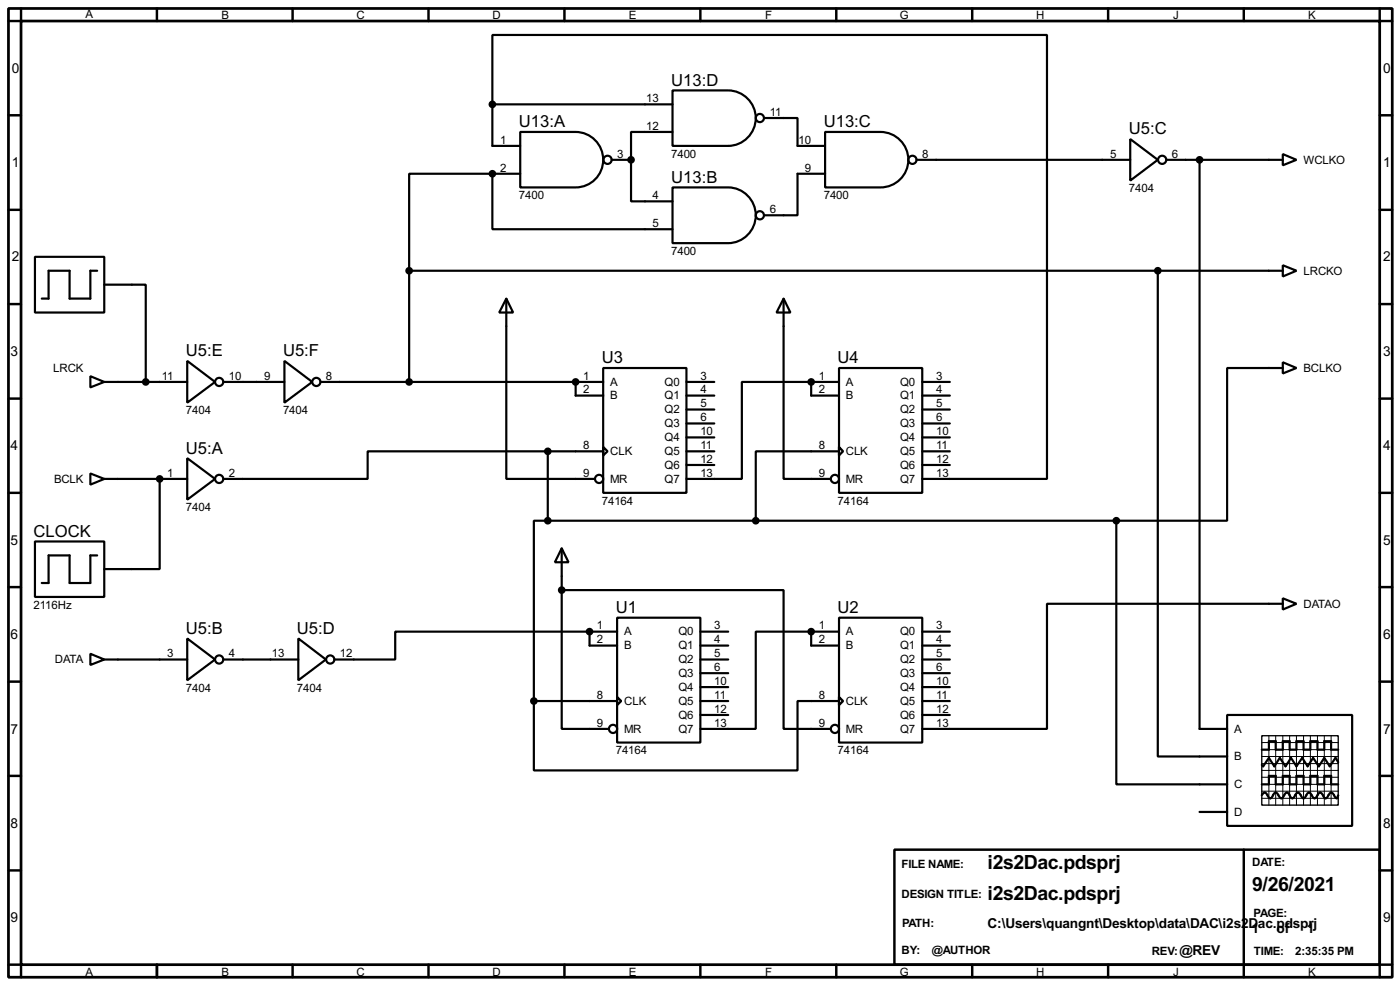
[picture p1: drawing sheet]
<svg xmlns="http://www.w3.org/2000/svg" width="256mm" height="180mm" viewBox="0 0 256 180" stroke-linecap="round" stroke-linejoin="round" font-family="sans-serif">
<path d="M1.6 1.6h253.5v177.3h-253.5zM3.9 3.9h248.9v172.7h-248.9z" fill="none" stroke="#000" stroke-width=".5"/>
<g fill="none" stroke="#000" stroke-width=".45">
<path d="M3.9 1.6v2.3h-2.3M28.8 1.6v2.3M53.6 1.6v2.3M78.5 1.6v2.3M103.4 1.6v2.3M128.3 1.6v2.3M153.2 1.6v2.3M178.1 1.6v2.3M203 1.6v2.3M227.9 1.6v2.3M252.8 1.6v2.3h2.3M1.6 21.1h2.3"/>
<path d="M1.6 38.4h2.3M252.8 21.1h2.3M252.8 38.4h2.3M1.6 55.7h2.3M252.8 55.7h2.3M1.6 73h2.3M252.8 73h2.3M1.6 90.2h2.3M252.8 90.2h2.3M1.6 107.5h2.3M252.8 107.5h2.3M1.6 124.8h2.3"/>
<path d="M252.8 124.8h2.3M1.6 142h2.3M1.6 159.3h2.3M163.9 155.5h88.9v21.1h-88.9zM227.9 155.5v23.4M252.8 142h2.3M252.8 159.3h2.3M1.6 176.6h2.3v2.3M28.8 176.6v2.3M53.6 176.6v2.3M78.5 176.6v2.3M103.4 176.6v2.3"/>
<path d="M128.3 176.6v2.3M153.2 176.6v2.3M178.1 176.6v2.3M203 176.6v2.3M255.1 176.6h-2.3v2.3"/>
</g>
<g fill="none" stroke="#000" stroke-width=".4">
<path d="M90.2 19.1v-12.7h101.6v81.3h-22.8M90.2 19.1v7.6h5.1M90.2 19.1h33M123.2 16.6h10.2a5.1 5.1 0 0 1 5.1 5 5.1 5.1 0 0 1-5.1 5.1h-10.2zM90.2 31.8v10.2h33M90.2 31.8h-15.2v17.8M90.2 31.8h5.1M95.3 24.2h10.2a5.1 5.1 0 0 1 5 5 5.1 5.1 0 0 1-5 5.1h-10.2zM112.1 29.3h3.5M115.6 29.3v7.6h7.6M123.2 34.3h10.2a5.1 5.1 0 0 1 5.1 5.1 5.1 5.1 0 0 1-5.1 5.1h-10.2zM123.2 24.2h-7.6v5.1"/>
<path d="M140 21.6h6.1v5.1h5.1M151.2 24.2h10.1a5.1 5.1 0 0 1 5.1 5 5.1 5.1 0 0 1-5.1 5.1h-10.1zM151.2 31.8h-5.1v7.6h-6.1M167.9 29.3h39.2M207.1 25.5l5 3.8-5 3.8zM213.7 29.3h21.3M219.8 29.3v104.1h5M235 28.2l2.5 1.1-2.5 1zM6.4 47h12.7v10.2h-12.7zM17.8 49.6h-1.2v5.1h-3.8v-5.1h-3.9v5.1h-1.2M19.1 52.1h7.6v17.8M75 49.6v20.3"/>
<path d="M75 49.6h160M92.8 54.7l1.2 2.5h-2.5zM92.8 54.7v33h16.2M143.6 54.7l1.2 2.5h-2.5zM143.6 54.7v33h8.6M212.1 49.6v88.9h12.7M235 48.6l2.5 1-2.5 1zM16.6 68.9l2.5 1-2.5 1zM19.1 69.9h15.2M34.3 66.1l5.1 3.8-5.1 3.8zM40.9 69.9h11.2M52.1 66.1l5.1 3.8-5.1 3.8z"/>
<path d="M58.7 69.9h51.8M105.5 69.9v2.5h5M110.5 67.4h15.3v22.8h-15.3zM125.8 69.9h5.1M125.8 72.4h5.1M125.8 75h5.1M125.8 77.5h5.1M148.6 69.9h-12.7v17.8h-10.1M148.6 69.9v2.5h5.1M148.6 69.9h5.1M153.7 67.4h15.3v22.8h-15.3zM169 69.9h5"/>
<path d="M169 72.4h5M169 75h5M169 77.5h5M235 66.3l2.5 1.1-2.5 1zM235 67.4h-10.2v27.9h-20.3M6.4 99.1h12.7v10.2h-12.7zM16.6 86.7l2.5 1-2.5 1zM19.1 87.7h15.2M29.3 87.7v16.5h-10.2M34.3 83.9l5.1 3.8-5.1 3.8zM100.4 82.6h-33v5.1h-26.5M100.4 95.3h-2.6v33"/>
<path d="M100.4 82.6h10.1M100.4 82.6v12.7M100.4 95.3h104.1M110.5 81.8l.8 .8-.8 .8zM125.8 82.6h5.1M125.8 80.1h5.1M125.8 85.1h5.1M153.7 81.8l.8 .8-.8 .8zM153.7 82.6h-15.2v12.7M169 82.6h5M169 80.1h5M169 85.1h5"/>
<path d="M204.5 95.3v48.3h20.3M16.6 119.7l2.5 1-2.5 1zM17.8 101.7h-1.2v5h-3.8v-5h-3.9v5h-1.2M34.3 116.9l5.1 3.8-5.1 3.8zM54.7 116.9l5 3.8-5 3.8zM102.9 100.4l1.3 2.5h-2.5zM102.9 108h40.7v25.4h8.6M102.9 108v25.4h8.7M102.9 100.4v7.6M108 115.6h-35.6v5.1h-11.1M108 115.6v2.6h5.1M108 115.6h5.1"/>
<path d="M113.1 113.1h15.2v22.8h-15.2zM128.3 115.6h5.1M128.3 118.2h5.1M148.6 115.6h-10.1v17.8h-10.2M148.6 115.6v2.6h5.1M148.6 115.6h5.1M153.7 113.1h15.3v22.8h-15.3zM169 115.6h5M169 118.2h5M235 109.5l2.5 1-2.5 1.1zM235 110.5h-43.2v22.9h-22.8M19.1 120.7h15.2"/>
<path d="M40.9 120.7h13.8M97.8 128.3v12.7h48.3v-12.7h7.6M97.8 128.3h15.3M113.1 127.6l.7 .7-.7 .8zM128.3 120.7h5.1M128.3 128.3h5.1M128.3 123.2h5.1M128.3 125.8h5.1M128.3 130.9h5.1M153.7 127.6l.8 .7-.8 .8zM169 120.7h5M169 128.3h5"/>
<path d="M169 123.2h5M169 125.8h5M169 130.9h5M224.8 130.9h22.9v20.3h-22.9zM231.2 137.2h1.3v-1.5h1.2v1.5h1.3v-1.5h1.3v1.5h1.2v-1.5h1.3v1.5h1.3v-1.5h1.3v1.5h1.2v-1.5h1.3v1.5h1.3M245.2 139.5l-.5-.8-1.1 1.6-1-1.6-1 1.6-1-1.6-1 1.6-1-1.6-1.1 1.6-1-1.6-1 1.6-1-1.6-1 1.6-1-1.6-1.1 1.6-.2-.3M219.8 148.6h5M231.2 145.6a.54 .54 0 0 1 .7-.4l.5 .8 .3 .1 .3-.1 .4-.8 .3-.1 .3 .1 .5 .8 .3 .1 .2-.1 .5-.8 .3-.1 .2 .1 .5 .8 .3 .1 .2-.1 .5-.8a.6 .6 0 0 1 .9 .5l.4 .4 .3-.1 .4-.8 .3-.1 .3 .1 .5 .8 .2 .1 .3-.1 .5-.8 .3-.1 .2 .1 .5 .8 .3 .1 .2-.1 .5-.8a.6 .6 0 0 1 .9 .5l.4 .4 .3-.5M231.2 143.6h1.3v-1.6h1.2v1.6h1.3v-1.6h1.3v1.6h1.2v-1.6h1.3v1.6h1.3v-1.6h1.3v1.6h1.2v-1.6h1.3v1.6h1.3"/>
<circle cx="111.3" cy="29.3" r=".75"/>
<circle cx="139.2" cy="39.4" r=".75"/>
<circle cx="139.2" cy="21.6" r=".75"/>
<circle cx="167.1" cy="29.3" r=".75"/>
<circle cx="212.9" cy="29.3" r=".75"/>
<circle cx="40.1" cy="69.9" r=".75"/>
<circle cx="57.9" cy="69.9" r=".75"/>
<circle cx="40.1" cy="87.7" r=".75"/>
<circle cx="109.7" cy="87.7" r=".75"/>
<circle cx="152.9" cy="87.7" r=".75"/>
<circle cx="40.1" cy="120.7" r=".75"/>
<circle cx="60.5" cy="120.7" r=".75"/>
<circle cx="112.3" cy="133.4" r=".75"/>
<circle cx="152.9" cy="133.4" r=".75"/>
</g>
<g fill="#000">
<circle cx="90.2" cy="31.8" r=".2"/>
<circle cx="115.6" cy="29.3" r=".2"/>
<circle cx="105.5" cy="69.9" r=".2"/>
<circle cx="148.6" cy="69.9" r=".2"/>
<circle cx="29.3" cy="87.7" r=".2"/>
<circle cx="108" cy="115.6" r=".2"/>
<circle cx="148.6" cy="115.6" r=".2"/>
</g>
<path d="M231.2 134.7h14v12.7h-14z" fill="none" stroke="#000" stroke-width=".25"/>
<g fill="none" stroke="#000" stroke-width=".18">
<path d="M231.2 138.5h14M231.2 135.9h14M231.2 137.2h14M231.2 139.8h14M232.5 134.7v12.7M233.7 134.7v12.7M235 134.7v12.7M236.3 134.7v12.7M237.5 134.7v12.7M238.8 134.7v12.7M240.1 134.7v12.7M241.4 134.7v12.7"/>
<path d="M242.6 134.7v12.7M243.9 134.7v12.7M231.2 142.3h14M231.2 143.6h14M231.2 144.8h14M231.2 146.1h14M231.2 141h14"/>
</g>
<g fill="#000" stroke="#000" stroke-width=".4">
<circle cx="90.2" cy="19.1" r=".5"/>
<circle cx="90.2" cy="31.8" r=".5"/>
<circle cx="115.6" cy="29.3" r=".5"/>
<circle cx="219.7" cy="29.3" r=".5"/>
<circle cx="74.9" cy="49.6" r=".5"/>
<circle cx="212.1" cy="49.6" r=".5"/>
<circle cx="26.7" cy="69.9" r=".5"/>
<circle cx="74.9" cy="69.9" r=".5"/>
<circle cx="105.4" cy="69.9" r=".5"/>
<circle cx="148.6" cy="69.9" r=".5"/>
<circle cx="29.2" cy="87.7" r=".5"/>
<circle cx="100.3" cy="82.6" r=".5"/>
<circle cx="100.3" cy="95.3" r=".5"/>
<circle cx="138.4" cy="95.3" r=".5"/>
<circle cx="204.5" cy="95.3" r=".5"/>
<circle cx="102.9" cy="108" r=".5"/>
<circle cx="108" cy="115.6" r=".5"/>
<circle cx="148.6" cy="115.6" r=".5"/>
<circle cx="97.8" cy="128.3" r=".5"/>
</g>
<g font-size="4">
<text x="180.9" y="159.1">i2s2Dac.pdsprj</text>
<text x="180.9" y="164.8">i2s2Dac.pdsprj</text>
<text x="229.4" y="163.1">9/26/2021</text>
</g>
<g font-size="3.4">
<text x="123" y="15.7">U13:D</text>
<text x="95.1" y="23.3">U13:A</text>
<text x="150.9" y="23.3">U13:C</text>
<text x="206.8" y="24.6">U5:C</text>
<text x="123" y="33.5">U13:B</text>
<text x="34.1" y="65.2">U5:E</text>
<text x="51.9" y="65.2">U5:F</text>
<text x="110.3" y="66.5">U3</text>
<text x="153.5" y="66.5">U4</text>
<text x="34.1" y="83">U5:A</text>
<text x="6.2" y="98.2">CLOCK</text>
<text x="112.8" y="112.2">U1</text>
<text x="153.5" y="112.2">U2</text>
<text x="34.1" y="116">U5:B</text>
<text x="54.4" y="116">U5:D</text>
</g>
<g font-size="2.8">
<text x="2.2" y="13.4">0</text>
<text x="253.4" y="13.4">0</text>
<text x="2.2" y="30.6">1</text>
<text x="253.4" y="30.6">1</text>
<text x="2.2" y="47.9">2</text>
<text x="253.4" y="47.9">2</text>
<text x="1.9" y="65.2">3</text>
<text x="253.4" y="65.2">3</text>
<text x="1.9" y="82.4">4</text>
<text x="253.4" y="82.4">4</text>
<text x="1.9" y="99.7">5</text>
<text x="253.4" y="99.7">5</text>
<text x="1.9" y="117">6</text>
<text x="253.4" y="117">6</text>
<text x="1.9" y="134.3">7</text>
<text x="253.4" y="134.3">7</text>
<text x="1.9" y="151.5">8</text>
<text x="253.4" y="151.5">8</text>
<text x="1.9" y="168.8">9</text>
<text x="180.9" y="169.8">C:\Users\quangnt\Desktop\data\DAC\i2s2Dac.pdsprj</text>
<text x="229.3" y="170.8">1</text>
<text x="233.9" y="170.8">of</text>
<text x="239.4" y="170.8">1</text>
<text x="253.4" y="168.8">9</text>
<text x="216.1" y="174.9">@REV</text>
</g>
<g font-size="2.4">
<text x="15.7" y="3.2">A</text>
<text x="40.6" y="3.5">B</text>
<text x="65.3" y="3.5">C</text>
<text x="90.2" y="3.5">D</text>
<text x="115.2" y="3.5">E</text>
<text x="140.2" y="3.5">F</text>
<text x="164.9" y="3.5">G</text>
<text x="189.8" y="3.5">H</text>
<text x="214.9" y="3.5">J</text>
<text x="239.7" y="3.5">K</text>
<text x="118.4" y="18.7">13</text>
<text x="118.4" y="23.8">12</text>
<text x="141" y="21.2">11</text>
<text x="91.6" y="26.3">1</text>
<text x="113.1" y="28.9">3</text>
<text x="123" y="28.9">7400</text>
<text x="146.3" y="26.3">10</text>
<text x="169" y="28.9">8</text>
<text x="203.4" y="28.9">5</text>
<text x="214.7" y="28.9">6</text>
<text x="238.8" y="30">WCLKO</text>
<text x="91.6" y="31.4">2</text>
<text x="147.5" y="31.4">9</text>
<text x="206.8" y="35.2">7404</text>
<text x="95.1" y="36.5">7400</text>
<text x="119.6" y="36.5">4</text>
<text x="119.6" y="41.6">5</text>
<text x="141" y="39">6</text>
<text x="150.9" y="36.5">7400</text>
<text x="123" y="46.6">7400</text>
<text x="238.8" y="50.3">LRCKO</text>
<text x="9.8" y="68.1">LRCK</text>
<text x="29.7" y="69.5">11</text>
<text x="42" y="69.5">10</text>
<text x="48.4" y="69.5">9</text>
<text x="59.7" y="69.5">8</text>
<text x="106.9" y="69.5">1</text>
<text x="106.9" y="72">2</text>
<text x="111.8" y="70.6">A</text>
<text x="121.8" y="70.6">Q0</text>
<text x="128.3" y="69.5">3</text>
<text x="128.3" y="72">4</text>
<text x="150" y="69.5">1</text>
<text x="150" y="72">2</text>
<text x="155" y="70.6">A</text>
<text x="164.9" y="70.6">Q0</text>
<text x="171.5" y="69.5">3</text>
<text x="171.5" y="72">4</text>
<text x="238.8" y="68.1">BCLKO</text>
<text x="34.1" y="75.8">7404</text>
<text x="51.9" y="75.8">7404</text>
<text x="111.8" y="73.1">B</text>
<text x="121.8" y="73.1">Q1</text>
<text x="121.8" y="75.7">Q2</text>
<text x="128.3" y="74.6">5</text>
<text x="128.3" y="77.1">6</text>
<text x="155" y="73.1">B</text>
<text x="164.9" y="73.1">Q1</text>
<text x="164.9" y="75.7">Q2</text>
<text x="171.5" y="74.6">5</text>
<text x="171.5" y="77.1">6</text>
<text x="106.9" y="82.2">8</text>
<text x="111.8" y="83.3">CLK</text>
<text x="121.8" y="78.2">Q3</text>
<text x="121.8" y="80.8">Q4</text>
<text x="121.8" y="83.3">Q5</text>
<text x="128.3" y="79.7">10</text>
<text x="128.3" y="82.2">11</text>
<text x="150" y="82.2">8</text>
<text x="155" y="83.3">CLK</text>
<text x="164.9" y="78.2">Q3</text>
<text x="164.9" y="80.8">Q4</text>
<text x="164.9" y="83.3">Q5</text>
<text x="171.5" y="79.7">10</text>
<text x="171.5" y="82.2">11</text>
<text x="9.9" y="88.4">BCLK</text>
<text x="30.7" y="87.3">1</text>
<text x="42" y="87.3">2</text>
<text x="106.9" y="87.3">9</text>
<text x="111.8" y="88.4">MR</text>
<text x="121.8" y="85.8">Q6</text>
<text x="121.8" y="88.4">Q7</text>
<text x="128.3" y="84.7">12</text>
<text x="128.3" y="87.3">13</text>
<text x="150" y="87.3">9</text>
<text x="155" y="88.4">MR</text>
<text x="164.9" y="85.8">Q6</text>
<text x="164.9" y="88.4">Q7</text>
<text x="171.5" y="84.7">12</text>
<text x="171.5" y="87.3">13</text>
<text x="34.1" y="93.6">7404</text>
<text x="110.3" y="92.4">74164</text>
<text x="153.5" y="92.4">74164</text>
<text x="6.2" y="111.4">2116Hz</text>
<text x="238.8" y="111.2">DATAO</text>
<text x="109.4" y="115.2">1</text>
<text x="109.4" y="117.8">2</text>
<text x="114.4" y="116.3">A</text>
<text x="114.4" y="118.9">B</text>
<text x="124.3" y="116.3">Q0</text>
<text x="124.3" y="118.9">Q1</text>
<text x="130.9" y="115.2">3</text>
<text x="130.9" y="117.8">4</text>
<text x="150" y="115.2">1</text>
<text x="150" y="117.8">2</text>
<text x="155" y="116.3">A</text>
<text x="155" y="118.9">B</text>
<text x="164.9" y="116.3">Q0</text>
<text x="164.9" y="118.9">Q1</text>
<text x="171.5" y="115.2">3</text>
<text x="171.5" y="117.8">4</text>
<text x="10.1" y="121.4">DATA</text>
<text x="30.7" y="120.3">3</text>
<text x="42" y="120.3">4</text>
<text x="49.8" y="120.3">13</text>
<text x="62.3" y="120.3">12</text>
<text x="124.3" y="121.4">Q2</text>
<text x="124.3" y="123.9">Q3</text>
<text x="130.9" y="120.3">5</text>
<text x="130.9" y="122.8">6</text>
<text x="130.9" y="125.4">10</text>
<text x="164.9" y="121.4">Q2</text>
<text x="164.9" y="123.9">Q3</text>
<text x="171.5" y="120.3">5</text>
<text x="171.5" y="122.8">6</text>
<text x="171.5" y="125.4">10</text>
<text x="34.1" y="126.7">7404</text>
<text x="54.4" y="126.7">7404</text>
<text x="109.4" y="127.9">8</text>
<text x="114.4" y="129">CLK</text>
<text x="124.3" y="126.5">Q4</text>
<text x="124.3" y="129">Q5</text>
<text x="124.3" y="131.6">Q6</text>
<text x="130.9" y="127.9">11</text>
<text x="130.9" y="130.5">12</text>
<text x="150" y="127.9">8</text>
<text x="155" y="129">CLK</text>
<text x="164.9" y="126.5">Q4</text>
<text x="164.9" y="129">Q5</text>
<text x="164.9" y="131.6">Q6</text>
<text x="171.5" y="127.9">11</text>
<text x="171.5" y="130.5">12</text>
<text x="109.4" y="133">9</text>
<text x="114.4" y="134.1">MR</text>
<text x="124.3" y="134.1">Q7</text>
<text x="130.9" y="133">13</text>
<text x="150" y="133">9</text>
<text x="155" y="134.1">MR</text>
<text x="164.9" y="134.1">Q7</text>
<text x="171.5" y="133">13</text>
<text x="226.1" y="134.1">A</text>
<text x="112.8" y="138.1">74164</text>
<text x="153.5" y="138.1">74164</text>
<text x="226.1" y="139.2">B</text>
<text x="226.1" y="144.3">C</text>
<text x="226.1" y="149.3">D</text>
<text x="165.2" y="158.9">FILE NAME:</text>
<text x="229.4" y="158.4">DATE:</text>
<text x="165.2" y="164.3">DESIGN TITLE:</text>
<text x="229.7" y="167.8">PAGE:</text>
<text x="165.3" y="169.7">PATH:</text>
<text x="15.7" y="178.6">A</text>
<text x="40.6" y="178.6">B</text>
<text x="65.3" y="178.6">C</text>
<text x="90.2" y="178.6">D</text>
<text x="115.2" y="178.6">E</text>
<text x="140.2" y="178.6">F</text>
<text x="164.9" y="178.6">G</text>
<text x="165.2" y="174.7">BY:</text>
<text x="170.7" y="174.7">@AUTHOR</text>
<text x="189.8" y="178.6">H</text>
<text x="211" y="174.7">REV:</text>
<text x="214.9" y="178.6">J</text>
<text x="229.7" y="174.7">TIME:</text>
<text x="237.3" y="174.7">2:35:35 PM</text>
<text x="239.7" y="178.6">K</text>
</g>
</svg>
